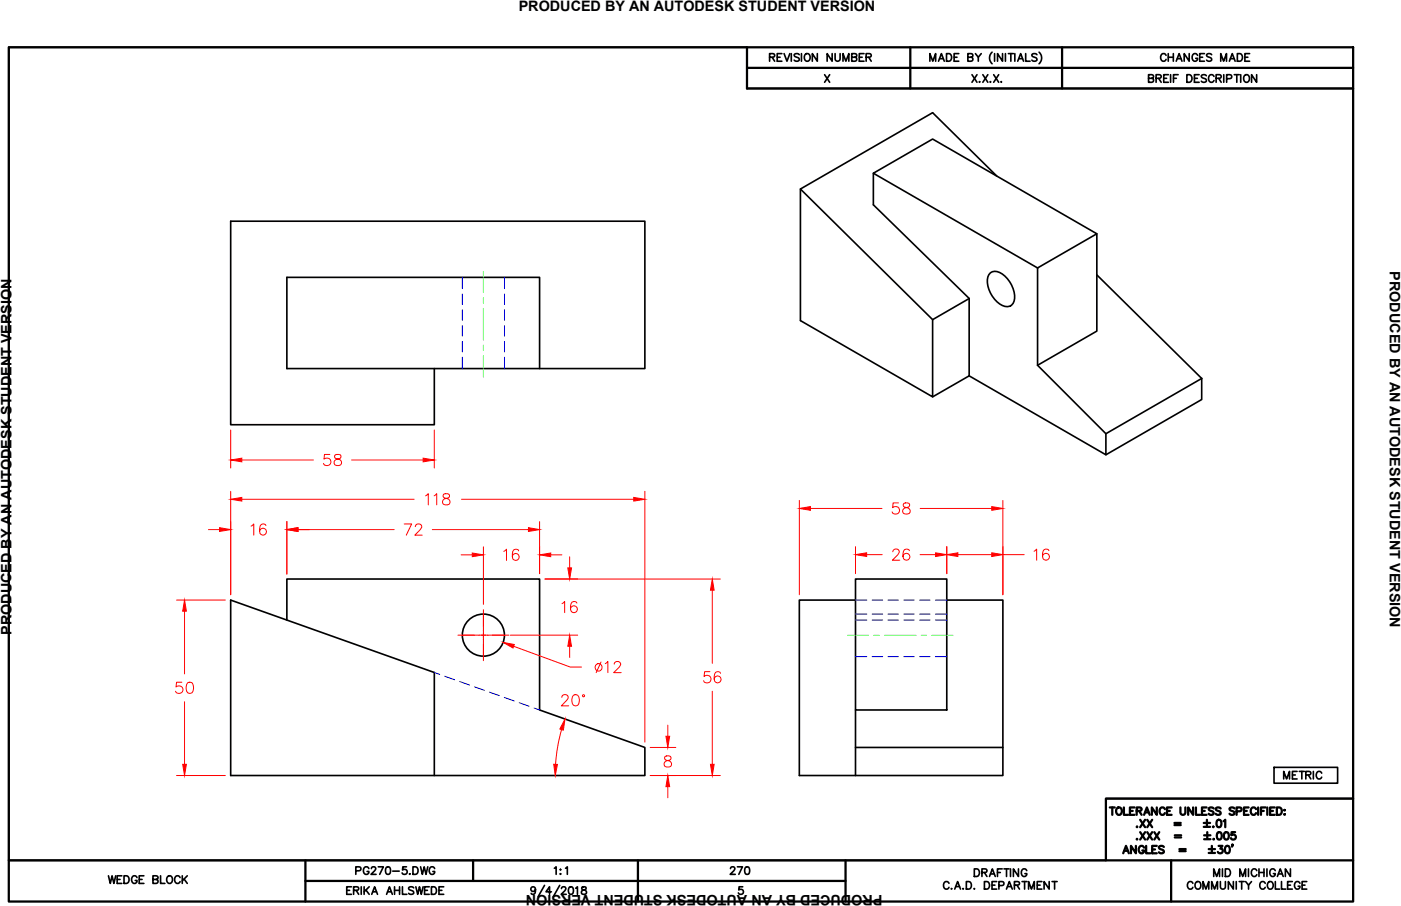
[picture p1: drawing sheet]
<svg xmlns="http://www.w3.org/2000/svg" width="432mm" height="279mm" viewBox="0 0 432 279" stroke-linecap="round" stroke-linejoin="round" font-family="sans-serif">
<!-- layer: OBJECT LINES -->
<g fill="none" stroke="#000" stroke-width=".51">
<path d="M2.7 14.6h227.5v12.7h186.8v219h-76.2v19h-338.1zM286.6 18.9v-2.4l.9 2.4 .9-2.4v2.4M289.3 18.9l.9-2.4 .8 2.4M289.6 18.1h1.1M291.7 16.5h.8a1.25 1.25 0 0 1 .8 1.2 1.25 1.25 0 0 1-.8 1.2h-.8zM294.1 17.7h.9M295.5 16.5h-1.4v2.4h1.4M298.3 17.7l1.3-.2 .2-.3-.1-.4-.4-.3h-1v2.4h1l.4-.3 .1-.5-.5-.4M300.6 16.5l.9 1.2 .9-1.2M301.5 17.7v1.2M305.8 16.1a2.41 2.41 0 0 0 0 3.6M306.5 16.5v2.4"/>
<path d="M309 16.5v2.4l-1.6-2.4v2.4M309.9 16.5v2.4M310.8 16.5h1.5M311.6 16.5v2.4M312.8 16.5v2.4M313.7 18.9l.9-2.4 .9 2.4M314 18.1h1.1M316.1 16.5v2.4h1.4M319.6 16.9a.88 .88 0 0 0-.9-.4 .88 .88 0 0 0-.7 .6l.2 .3 1.2 .5 .2 .6a1.03 1.03 0 0 1-1.6 0M320.3 16.1a2.41 2.41 0 0 1 0 3.6M254.1 23l1.6 2.4M255.7 23l-1.6 2.4"/>
<path d="M299.6 23l1.5 2.4M301.1 23l-1.5 2.4M301.9 25.1v.3l.1-.1M302.9 23l1.6 2.4M304.5 23l-1.6 2.4M305.2 25.1v.3l.2-.1M306.3 23l1.5 2.4M307.8 23l-1.5 2.4M308.6 25.1v.3l.1-.1M246.7 58.3l40.7 40.3M269.2 53.4v9.8l29.5 28.9-11.3 6.5v23.8l-40.7-23.5v-40.6l40.7-23.5 19.8 19.5M269.2 53.4l18.2-10.5 50.7 29.2-18.3 10.5z"/>
<path d="M338.1 72.1v30l-18.3 10.5M298.7 92.1v23.8l-11.3 6.5M305 84.4a2.86 2.86 0 0 1 3.9 .1 8.8 8.8 0 0 1 3.7 8.2 2.58 2.58 0 0 1-4.4 1.1 8.8 8.8 0 0 1-3.8-8.3zM319.8 82.6v30M338.1 84.8l32.3 31.9M133.9 113.7v17.3h-62.8v-62.8h127.7v45.5h-110.4v-28.2h77.9v28.2M319.8 112.6l21 21.2v6.5l-42.1-24.4M370.4 116.7v6.5l-29.6 17.1M370.4 116.7l-29.6 17.1M263.7 178.6h28.1v40.3h-28.1zM88.4 191.2v-12.6h77.9v40.3l32.5 11.6v8.7h-127.7v-54.1l62.8 22.3v31.8M263.7 185.1h-17.3v54.1h62.7v-54.1h-17.3"/>
<path d="M263.7 218.9v20.3M263.7 230.5h45.4M392.7 236.6h19.6v4.9h-19.6zM165 274.3a.72 .72 0 0 1-1 .6 .72 .72 0 0 1-.2-1.2 .72 .72 0 0 1 1.1 .1l.1 .5a1.09 1.09 0 0 1-.9 1.5l-.4-.3M167.8 273l-2 3.6M169.9 275h-1.6l1.1-1.5v2.3M170.9 267.8l.5-.5v2.3M172.5 273l-2 3.6M172.6 269.5h.3zM172.7 268.1v.2zM173.1 274l.4-.5 .7 .1 .2 .3-.3 .8-1.1 1.1h1.5M174.3 267.8l.6-.5v2.3"/>
<path d="M175.5 273.6a.78 .78 0 0 1 1.1 .3l.1 .6a1 1 0 0 1-.8 1.3 1.47 1.47 0 0 1-.4-2.2zM177.4 273.9l.6-.4v2.3M179.4 273.6v.7l.7 .2a.67 .67 0 0 1 .7 .6 .67 .67 0 0 1-.6 .7l-.8-.1-.2-.3a1.15 1.15 0 0 1 1.3-1.1l.1-.5a.88 .88 0 0 0-1.2-.2zM228.9 273.5h-1.1l-.1 1a.83 .83 0 0 1 1.2 0 .83 .83 0 0 1-.1 1.2 .83 .83 0 0 1-1.2-.3"/>
<circle cx="149" cy="195.9" r="6.5"/>
</g>
<!-- layer: HIDDEN -->
<g fill="none" stroke="#00f" stroke-width=".31">
<path d="M142.5 85.5v3.5M142.5 90.7v3.2M142.5 95.5v3.3M155.5 85.5v3.5M155.5 90.7v3.2M155.5 95.5v3.3M142.5 100.4v3.3M142.5 105.3v3.2M142.5 110.2v3.5M155.5 100.4v3.3M155.5 105.3v3.2M155.5 110.2v3.5"/>
<path d="M263.7 189.4h3.5M263.7 185.1h3.5M263.7 191.2h3.5M268.8 189.4h3.3M268.8 185.1h3.3M268.8 191.2h3.3M273.7 189.4h3.2M273.7 185.1h3.2M273.7 191.2h3.2M278.6 189.4h3.2M278.6 185.1h3.2M278.6 191.2h3.2"/>
<path d="M283.4 189.4h3.3M283.4 185.1h3.3M283.4 191.2h3.3M288.3 189.4h3.5M288.3 185.1h3.5M288.3 191.2h3.5M133.9 207.4l1.6 .6M137.1 208.5l3 1.1M141.6 210.2l3.1 1.1M146.2 211.8l3.1 1.1M150.8 213.4l3.1 1.1M155.4 215.1l3.1 1.1"/>
<path d="M160 216.7l3.1 1.1M164.6 218.4l1.7 .5M263.7 202.5h3.5M268.8 202.5h3.3M273.7 202.5h3.2M278.6 202.5h3.2M283.4 202.5h3.3M288.3 202.5h3.5"/>
</g>
<!-- layer: CENTERLINE -->
<path d="M149 83.7v6.5M149 91.8v1.7M149 95.1v9.7M149 106.5v1.6M149 109.7v6.5M261.2 195.9h6.5M269.3 195.9h1.7M272.6 195.9h9.7M284 195.9h1.6M287.2 195.9h6.5" fill="none" stroke="#0f0" stroke-width=".31"/>
<!-- layer: DIMENSIONS -->
<g fill="none" stroke="#f00" stroke-width=".31">
<path d="M71.1 132.6v11.7M133.9 132.6v11.7M71.1 151.5v31.9M74.5 141.9h22.1M74.5 154h53.1M101.7 140.1h-1.7l-.1 1.5a1.21 1.21 0 0 1 1.8 0 1.21 1.21 0 0 1-.2 1.8 1.21 1.21 0 0 1-1.8-.5M103.3 140.3a.69 .69 0 0 0 .3 1.1 1.43 1.43 0 0 1 1.7 1.5 1.15 1.15 0 0 1-1.5 .7 1.15 1.15 0 0 1-.7-1.5l.4-.3a1.48 1.48 0 0 0 1.6-1.2 1.32 1.32 0 0 0-1.8-.3zM108.4 141.9h22M131.2 152.9l.8-.6v3.4M133.8 152.9l.8-.6v3.4M136.7 152.4a.69 .69 0 0 0 .4 1.2 1.43 1.43 0 0 1 1.6 1.4 1.19 1.19 0 0 1-1.4 .7 1.19 1.19 0 0 1-.9-1.2 1.62 1.62 0 0 1 1.6-.9 .69 .69 0 0 0 .4-1.2l-.5-.1zM142.2 154h53.1"/>
<path d="M198.8 151.5v77.4M246.4 154.3v29.1M249.8 156.8h22M276.9 155.1h-1.6l-.2 1.5a1.21 1.21 0 0 1 1.9-.1 1.21 1.21 0 0 1-.3 1.9 1.21 1.21 0 0 1-1.7-.5M278.6 155.3a.69 .69 0 0 0 .3 1.1 1.43 1.43 0 0 1 1.6 1.5 1.21 1.21 0 0 1-1.3 .7 1.21 1.21 0 0 1-1-1.2 1.6 1.6 0 0 1 1.7-1 .69 .69 0 0 0 .3-1.1l-.5-.2zM283.6 156.8h22.1M309.1 154.3v29.1M64.2 163.3h3.5M77.4 162.2l.8-.6v3.4M82 162.1a.97 .97 0 0 0-1.5-.3 2.68 2.68 0 0 0 0 3.1 1.06 1.06 0 0 0 1.5-.5 1.06 1.06 0 0 0-.7-1.5 1.06 1.06 0 0 0-1.3 1M88.4 160.8v16.3M91.8 163.3h29.7"/>
<path d="M124.6 161.6h2.3l-1.7 3.4M128 162.4l.2-.5 .5-.3 .9 .2a.76 .76 0 0 1 .2 1.1l-2 2.1h2.3M133.2 163.3h29.7M142.1 171.1h3.5M149 168.6v17.8M155.3 170l.8-.6v3.4M159.9 169.9a.98 .98 0 0 0-1.5-.4 2.68 2.68 0 0 0 0 3.2 1.06 1.06 0 0 0 1.5-.5 1.06 1.06 0 0 0-.7-1.5 1.06 1.06 0 0 0-1.3 1M166.3 160.8v16.1M168 178.6h54M169.7 171.1h3.5M175.6 171.7v3.4M263.7 168.6v8.3"/>
<path d="M267.1 171h4.8M275.2 170.2l.2-.5 .4-.4 1 .2a.78 .78 0 0 1 .2 1.1l-2 2.2h2.3M280.3 169.8a.99 .99 0 0 0-1-.5 .99 .99 0 0 0-.8 .7 2.44 2.44 0 0 0 .3 2.6 1.07 1.07 0 0 0 1.6-.5 1.07 1.07 0 0 0-.8-1.4 1.07 1.07 0 0 0-1.3 .9M283.6 171h4.8M291.8 168.6v8.3M295.2 171h10.5M309.1 171h6.6M318.7 170l.8-.7v3.5M323.3 169.8a1 1 0 0 0-1.5-.3 2.55 2.55 0 0 0 0 3.1 1.07 1.07 0 0 0 1.6-.5 1.07 1.07 0 0 0-.8-1.5 1.07 1.07 0 0 0-1.3 1M54.4 185.1h15M56.9 188.5v19.3M141.1 195.9h15.8"/>
<path d="M149 188v15.8M157.3 195.9h20.8M158.3 199.3l17.5 6.4h3.4M173.2 186.2l.8-.7v3.4M175.6 199.3v3.5M177.8 186a.99 .99 0 0 0-1-.5 .99 .99 0 0 0-.8 .7 2.49 2.49 0 0 0 .3 2.6 1.06 1.06 0 0 0 1.6-.5 1.06 1.06 0 0 0-.7-1.4 1.06 1.06 0 0 0-1.4 .9M219.5 182v22.6M56 210.4h-1.6l-.1 1.5a1.22 1.22 0 0 1 1.8-.1 1.22 1.22 0 0 1-.2 1.9 1.22 1.22 0 0 1-1.8-.5M56.9 216.4v19.3M57.8 210.5a1.12 1.12 0 0 1 1.7 .6 2.81 2.81 0 0 1-.3 2.6 1.1 1.1 0 0 1-1.7-.5 2.84 2.84 0 0 1 .3-2.7zM173.2 215.1l.1-.5a1.07 1.07 0 0 1 1.7 0 1.08 1.08 0 0 1-.4 1.4l-1.6 1.7h2.3M176.8 214.4a1.1 1.1 0 0 1 1.6 .5 2.77 2.77 0 0 1-.3 2.6 1.1 1.1 0 0 1-1.7-.5 2.77 2.77 0 0 1 .4-2.6z"/>
<path d="M185.2 204.2l-1.5 3.2M186.5 204.7l.8-.7v3.4M189.3 204.8l.2-.5 .5-.3 .9 .2a.76 .76 0 0 1 .2 1.1l-2 2.1h2.4M218.8 207.1h-1.6l-.2 1.5a1.22 1.22 0 0 1 1.8 0 1.22 1.22 0 0 1-.2 1.8 1.22 1.22 0 0 1-1.7-.5M219.5 213.2v22.5M222.1 207.6a.98 .98 0 0 0-1-.5 .98 .98 0 0 0-.8 .7 2.01 2.01 0 0 0 .8 2.8 1.07 1.07 0 0 0 1.1-1 1.07 1.07 0 0 0-.9-1.1 1.07 1.07 0 0 0-1.2 .9M54.4 239.2h15M173.1 225l-1.2 5.3-.7 5.4M200.4 230.5h7.9M200.4 239.2h21.6M205 233.3a.7 .7 0 0 0 .3 1.1 1.4 1.4 0 0 1 1.7 1.5 1.19 1.19 0 0 1-1.4 .7 1.19 1.19 0 0 1-.9-1.2 1.55 1.55 0 0 1 1.6-1 .7 .7 0 0 0 .4-1.1l-.6-.2zM205.8 223.6v3.5"/>
<path d="M205.8 242.6v3.4"/>
<circle cx="179.8" cy="214.6" r=".33"/>
<circle cx="184.5" cy="205.8" r="1.13"/>
</g>
<g fill="#f00" stroke="#f00" stroke-width=".31">
<path d="M155.1 198.1l3.4 .7-.4 1z"/>
<path d="M205.3 227.1h1.1l-.6 3.4z"/>
<path d="M205.8 239.2l.6 3.4h-1.1z"/>
<path d="M219.5 178.6l.6 3.4h-1.1z"/>
<path d="M219 235.7h1.1l-.6 3.5z"/>
<path d="M175 175.1h1.1l-.5 3.5z"/>
<path d="M175.6 195.9l.5 3.4h-1.1z"/>
<path d="M166.3 171.1l3.4-.6v1.2z"/>
<path d="M145.6 170.5l3.4 .6-3.4 .6z"/>
<path d="M56.9 185.1l.5 3.4h-1.1z"/>
<path d="M56.3 235.7h1.1l-.5 3.5z"/>
<path d="M263.7 171l3.4-.5v1.1z"/>
<path d="M288.4 170.5l3.4 .5-3.4 .6z"/>
<path d="M246.4 156.8l3.4-.6v1.2z"/>
<path d="M305.7 156.2l3.4 .6-3.4 .6z"/>
<path d="M71.1 141.9l3.4-.6v1.1z"/>
<path d="M130.4 141.3l3.5 .6-3.5 .5z"/>
<path d="M71.1 154l3.4-.6v1.1z"/>
<path d="M195.3 153.4l3.5 .6-3.5 .5z"/>
<path d="M67.7 162.7l3.4 .6-3.4 .6z"/>
<path d="M88.4 163.3l3.4-.6v1.2z"/>
<path d="M162.9 162.7l3.4 .6-3.4 .6z"/>
<path d="M291.8 171l3.4-.5v1.1z"/>
<path d="M305.7 170.5l3.4 .5-3.4 .6z"/>
<path d="M174.1 221.7l-.5 3.5-1-.4z"/>
<path d="M170.7 235.7h1.1l-.7 3.5z"/>
</g>
<!-- layer: BORDER -->
<path d="M2.7 14.6h414.3v263.4h-414.3zM230.2 14.6v12.7h186.8M280.6 14.6v12.7M327.3 14.6v12.7M230.2 20.9h186.8M2.7 265.3h414.3M94.1 265.3v12.7M94.1 271.7h166.5M145.8 265.3v6.4M196.6 265.3v12.7M260.6 265.3v12.7M361 265.3v12.7" fill="none" stroke="#000" stroke-width=".7"/>
<!-- layer: Title Block -->
<g fill="none" stroke="#000" stroke-width=".7">
<path d="M342.1 249h1.5M342.8 249v2.3M344.2 249.3a.85 .85 0 0 1 1-.3 .85 .85 0 0 1 .6 .9v.5a.88 .88 0 0 1-.9 .9 .88 .88 0 0 1-.9-.9zM346.4 249v2.3h1.3M348.3 250.1h.8M349.7 249h-1.4v2.3h1.4M350.3 250.1l1.3-.1 .3-.6-.6-.4h-1v2.3M350.4 254.9l-.1 .1h.2M350.4 258.7l-.1 .1h.2M351.1 250.1l.8 1.2M351.4 252.8l1.5 2.3M351.4 256.6l1.5 2.3"/>
<path d="M352.6 251.3l.9-2.3 .9 2.3M352.9 250.5h1.1M352.9 252.8l-1.5 2.3M352.9 256.6l-1.5 2.3M353.6 252.8l1.5 2.3M353.6 256.6l1.5 2.3M355.1 252.8l-1.5 2.3M355.1 256.6l-1.5 2.3M355.8 256.6l1.5 2.3M356.5 249v2.3l-1.5-2.3v2.3M357.3 256.6l-1.5 2.3M359 249.5a.84 .84 0 0 0-.9-.5 .84 .84 0 0 0-.7 .9v.5a.84 .84 0 0 0 .7 .9 .84 .84 0 0 0 .9-.6"/>
<path d="M359.7 250.1h.9M361.1 249h-1.4v2.3h1.4M362 253.8h1.9M362 254.4h1.9M362.1 257.6h1.9M362.1 258.3h1.9M363.8 249v1.6a.77 .77 0 0 0 .8 .7 .77 .77 0 0 0 .7-.7v-1.6M367.7 249v2.3l-1.5-2.3v2.3M368.6 249v2.3h1.3M370.5 250.1h.8M371 253.8h2M371 255h2"/>
<path d="M371.1 257.6h2M371.1 258.8h2M371.9 249h-1.4v2.3h1.4M372 252.8v2M372.1 256.6v2M373.9 254.9l-.1 .1h.3M374.1 249.3l-.6-.3-1 .3 .2 .6 1.1 .4 .3 .7a.98 .98 0 0 1-1.6 0M374.1 258.7l-.2 .1h.3M375.2 252.9a.77 .77 0 0 1 1.1 .3l.1 .6a.99 .99 0 0 1-.8 1.3 1.48 1.48 0 0 1-.4-2.2zM375.3 256.7a.77 .77 0 0 1 1.1 .3l.2 .6a.99 .99 0 0 1-.9 1.3 1.48 1.48 0 0 1-.4-2.2zM376.2 249.3l-.5-.3-1 .3 .2 .6 1.1 .4 .2 .7a.97 .97 0 0 1-1.5 0M377.1 253.2l.5-.4v2.3"/>
<path d="M377.5 256.7a.77 .77 0 0 1 1.1 .3l.1 .6a.99 .99 0 0 1-.8 1.3 1.48 1.48 0 0 1-.4-2.2zM380.5 249.3l-.6-.3-1 .3 .3 .6 1.1 .4 .2 .7a.98 .98 0 0 1-1.6 0M380.7 256.6h-1.1l-.1 1a.81 .81 0 0 1 1.2 0 .81 .81 0 0 1-.1 1.2 .81 .81 0 0 1-1.2-.3M381.1 250.2l1.3-.1 .3-.3-.2-.6-1.4-.2v2.3M383.4 250.1h.9M384.8 249h-1.4v2.3h1.4M387.1 249.5a.84 .84 0 0 0-.9-.5 .84 .84 0 0 0-.7 .9v.5a.84 .84 0 0 0 .7 .9 .84 .84 0 0 0 .9-.6M387.8 249v2.3M388.6 250.1h.9M390.1 249h-1.5v2.3M390.6 249v2.3M391.5 250.1h.8"/>
<path d="M392.9 249h-1.4v2.3h1.4M393.5 249h.8a1.22 1.22 0 0 1 .8 1.1 1.22 1.22 0 0 1-.8 1.2h-.8zM395.8 249.9h.2zM395.9 251.1v.2zM417 246.3h-76.2v19M346.2 263.1l.8-2.2 .9 2.2M346.5 262.4h1.1M350.1 260.9v2.2l-1.5-2.2v2.2M352.6 261.4a.85 .85 0 0 0-.9-.5 .85 .85 0 0 0-.7 .8v.6a.83 .83 0 0 0 .8 .9 .83 .83 0 0 0 .8-.9h-.5M353.3 260.9v2.2h1.3M355.1 262h.9M356.5 260.9h-1.4v2.2h1.4"/>
<path d="M358.7 261.2a.85 .85 0 0 0-.8-.4 .85 .85 0 0 0-.7 .6l1.5 1.1v.3l-.5 .3-1-.3M363.5 261.9h1.9M363.5 262.5h1.9M372.5 261.9h2M372.5 263h2M373.5 260.9v1.9M375.6 260.9h1.2l-.7 .8a.77 .77 0 0 1 .6 1.3 .77 .77 0 0 1-1.4-.3M377.9 261a.74 .74 0 0 1 1 .3l.2 .6a1.02 1.02 0 0 1-.7 1.2h-.2a1.45 1.45 0 0 1-.3-2.1zM379.9 260.5h-.2h.2l-.2 .6"/>
</g>
<g font-size="5.7">
<text x="236.4" y="20.1">REVISION NUMBER</text>
<text x="356.7" y="20.1">CHANGES MADE</text>
<text x="32.5" y="273.8">WEDGE BLOCK</text>
<text x="108.7" y="270.9">PG270-5.DWG</text>
<text x="224" y="270.9">270</text>
<text x="290" y="275.5">C.A.D. DEPARTMENT</text>
<text x="299.5" y="271.6">DRAFTING</text>
<text x="365.1" y="275.5">COMMUNITY COLLEGE</text>
<text x="373.2" y="271.6">MID MICHIGAN</text>
</g>
<g font-size="5.3">
<text x="353.1" y="26.5">BREIF DESCRIPTION</text>
<text x="394.8" y="241.3">METRIC</text>
<text x="105.8" y="276.9">ERIKA AHLSWEDE</text>
</g>
<g font-size="4.4">
<text x="159.9" y="3.5">PRODUCED BY AN AUTODESK STUDENT VERSION</text>
<text x="428.3" y="83.7" transform="rotate(90 428.3 83.7)">PRODUCED BY AN AUTODESK STUDENT VERSION</text>
<text x="3.5" y="195.8" transform="rotate(-90 3.5 195.8)">PRODUCED BY AN AUTODESK STUDENT VERSION</text>
<text x="272" y="275.9" transform="rotate(180 272 275.9)">PRODUCED BY AN AUTODESK STUDENT VERSION</text>
</g>
</svg>
